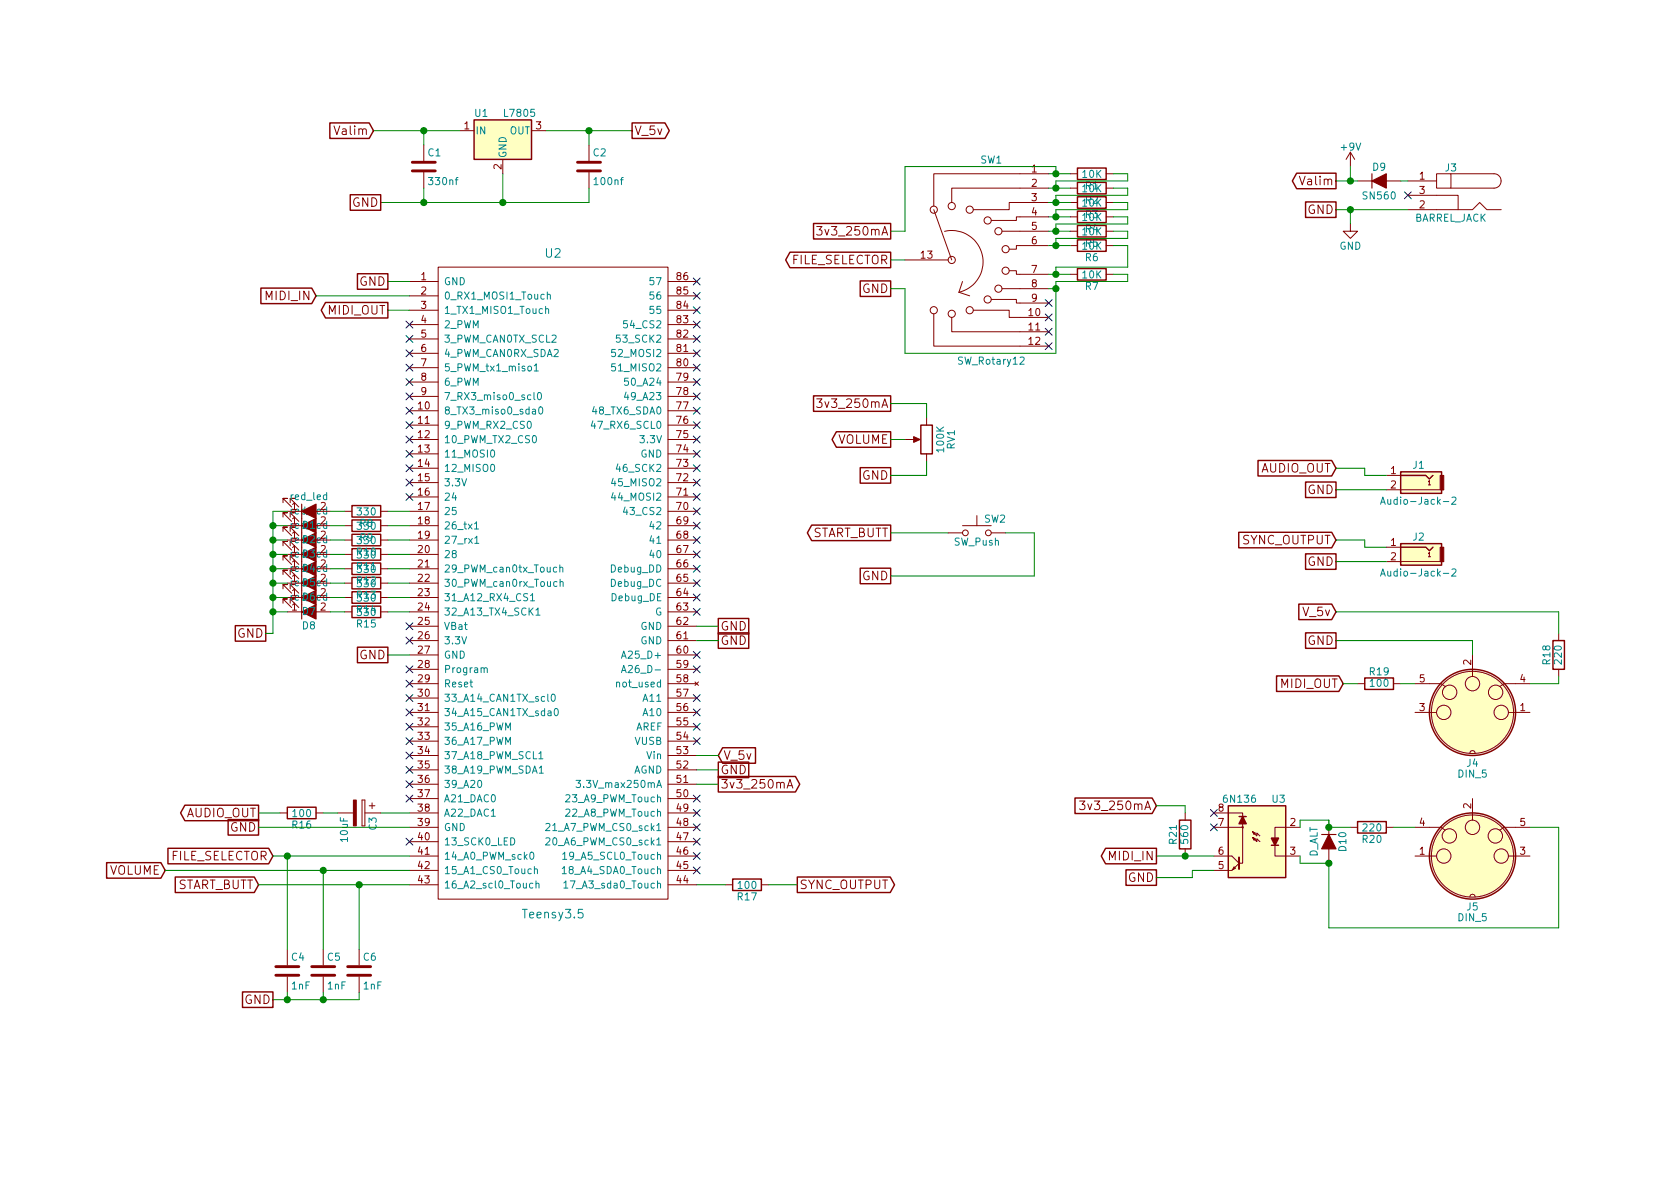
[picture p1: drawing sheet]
<svg xmlns="http://www.w3.org/2000/svg" width="297mm" height="210mm" viewBox="0 0 297 210" stroke-linecap="round" stroke-linejoin="round" font-family="sans-serif">
<g fill="none" stroke="#840000" stroke-width=".18">
<path d="M74.9 25.6v2.8M74.9 30.5v2.8M81.3 23.1h2.5M88.9 28.2v2.5M94 23.1h2.5M104.1 25.6v2.8M104.1 30.5v2.8M165.1 37.1l3.2 8.9M185.4 30.7h-20.3v5.7M185.4 33.3h-17.1v2.5M185.4 35.8h-7v1.3h-6.3M185.4 38.3h-5.7v.7h-4.4"/>
<path d="M189.2 30.7h1.3M189.2 33.3h1.3M189.2 35.8h1.3M189.2 38.3h1.3M195.6 30.7h1.2M195.6 33.3h1.2M195.6 35.8h1.2M195.6 38.3h1.2M238.8 39.6v1.3h1.2l-1.2 1.3-1.3-1.3h1.3M238.8 26.9l-.8 1.3M238.8 26.9v2.6M238.8 26.9l.7 1.3"/>
<path d="M240 32h7.6M248.9 34.5h8.9v2.6M248.9 37.1h11.4l1.3-1.3 1.3 1.3h2.5M248.9 32h5.1M254 30.7h2.5v2.6h-2.5zM256.5 30.7h7.7a1.27 1.27 0 0 1 1.2 1.3 1.27 1.27 0 0 1-1.2 1.3h-7.7M72.4 49.8h5.1M72.4 52.3h5.1M72.4 54.9h5.1M72.4 57.4h5.1M72.4 59.9h5.1M77.5 47.2h40.6v111.8h-40.6z"/>
<path d="M118.1 49.8h5.1M118.1 52.3h5.1M118.1 54.9h5.1M118.1 57.4h5.1M118.1 59.9h5.1M144.4 40.1h.9l-.5 .5 .4 .1 .1 .2v.5l-.3 .2h-.4l-.2-.2M160 46h7.6M165.1 55.5v5.7h20.3M167 40.9a5.5 5.5 0 0 1 6.7 4.1 5.5 5.5 0 0 1-4.2 6.7M168.3 56.1v2.6h17.1M169.5 51.7l1.9 .6M170.2 49.8l-.7 1.9"/>
<path d="M172.1 54.9h6.3v1.2h7M175.3 53h4.4v.6h5.7M177.2 51h8.2M177.2 40.9h8.2M178.4 47.9h1.3v.6h5.7M185.4 43.4h-5.7v.7h-1.3M189.2 40.9h1.3M189.2 43.4h1.3M189.2 48.5h1.3M195.6 40.9h1.2M195.6 43.4h1.2M195.6 48.5h1.2"/>
<path d="M72.4 62.5h5.1M72.4 65h5.1M72.4 67.6h5.1M72.4 70.1h5.1M72.4 72.6h5.1M72.4 75.2h5.1M72.4 77.7h5.1M118.1 62.5h5.1M118.1 65h5.1M118.1 67.6h5.1M118.1 70.1h5.1M118.1 72.6h5.1"/>
<path d="M118.1 75.2h5.1M118.1 77.7h5.1M144.4 70.5h.9l-.5 .6 .4 .1 .1 .2v.5l-.3 .2h-.4l-.2-.2M160 77.7h2.3M163.8 73.9v1.3M50 99.1v-.8h.8h-.8l1.6 1.5M50 96.5v-.7h.8h-.8l1.6 1.5M50 94v-.8h.8h-.8l1.6 1.5M50 91.4v-.7h.8h-.8l1.6 1.5M50 88.9v-.8h.8h-.8l1.6 1.6M50.8 98h2.5M50.8 90.4h2.5"/>
<path d="M50.8 93h2.5M50.8 95.5h2.5M51.3 99.1v-.8h.8h-.8l1.5 1.5M51.3 96.5v-.7h.8h-.8l1.5 1.5M51.3 94v-.8h.8h-.8l1.5 1.5M51.3 91.4v-.7h.8h-.8l1.5 1.5M51.3 88.9v-.8h.8h-.8l1.5 1.6M55.9 98h2.5M55.9 90.4h2.5M55.9 93h2.5M55.9 95.5h2.5M61 98h1.2"/>
<path d="M61 90.4h1.2M61 93h1.2M61 95.5h1.2M67.3 98h1.3M67.3 90.4h1.3M67.3 93h1.3M67.3 95.5h1.3M72.4 98h5.1M72.4 90.4h5.1M72.4 87.9h5.1M72.4 85.3h5.1M72.4 80.3h5.1"/>
<path d="M72.4 82.8h5.1M72.4 93h5.1M72.4 95.5h5.1M118.1 98h5.1M118.1 90.4h5.1M118.1 87.9h5.1M118.1 85.3h5.1M118.1 80.3h5.1M118.1 82.8h5.1M118.1 93h5.1M118.1 95.5h5.1M163.8 80.3v1.2"/>
<path d="M167.6 94.2h2.6M170.2 93h5.1M172.7 91.2v1.8M175.3 94.2h2.5M245.1 86.6h10.2M245.1 84.1h2.5M245.1 99.3h10.2M245.1 96.8h2.5M50 106.7v-.8h.8h-.8l1.6 1.5M50 104.1v-.7h.8h-.8l1.6 1.5M50 101.6v-.8h.8h-.8l1.6 1.6M50.8 100.6h2.5"/>
<path d="M50.8 103.1h2.5M50.8 105.7h2.5M50.8 108.2h2.5M51.3 106.7v-.8h.8h-.8l1.5 1.5M51.3 104.1v-.7h.8h-.8l1.5 1.5M51.3 101.6v-.8h.8h-.8l1.5 1.6M55.9 100.6h2.5M55.9 103.1h2.5M55.9 105.7h2.5M55.9 108.2h2.5M61 100.6h1.2M61 103.1h1.2"/>
<path d="M61 105.7h1.2M61 108.2h1.2M67.3 100.6h1.3M67.3 103.1h1.3M67.3 105.7h1.3M67.3 108.2h1.3M72.4 115.8h5.1M72.4 100.6h5.1M72.4 113.3h5.1M72.4 103.1h5.1M72.4 110.7h5.1M72.4 105.7h5.1"/>
<path d="M72.4 108.2h5.1M72.4 118.4h5.1M118.1 115.8h5.1M118.1 100.6h5.1M118.1 113.3h5.1M118.1 103.1h5.1M118.1 110.7h5.1M118.1 105.7h5.1M118.1 108.2h5.1M118.1 118.4h5.1M260.3 115.8v3.8M275.6 112v1.3"/>
<path d="M275.6 118.4v1.2M72.4 123.4h5.1M72.4 126h5.1M72.4 138.7h5.1M72.4 128.5h5.1M72.4 136.1h5.1M72.4 131.1h5.1M72.4 133.6h5.1M72.4 120.9h5.1M118.1 123.4h5.1M118.1 126h5.1M118.1 138.7h5.1"/>
<path d="M118.1 128.5h5.1M118.1 136.1h5.1M118.1 131.1h5.1M118.1 133.6h5.1M118.1 120.9h5.1M122.9 120.6l.6 .6M123.5 120.6l-.6 .6M139.2 139.4l.5-1.6 .5 1.6M139.3 138.9h.7M240 120.9h1.3M246.4 120.9h1.2M250.2 126h3.8"/>
<path d="M250.2 120.9h4.6l.7 .5M259.9 133.2l.1-.3 .3-.2 .4 .1 .1 .4M266.7 126h3.8M270.5 120.9h-4.6l-.7 .5M49.5 143.8h1.3M55.9 143.8h1.2M59.7 143.8h2.8M64 141.5h.5zM64 141.5v4.5zM64 146h.5zM64.5 141.5v4.5zM64.5 143.8h2.8"/>
<path d="M65.3 142.5h1M65.8 142v1M72.4 148.8h5.1M72.4 141.2h5.1M72.4 151.4h5.1M72.4 153.9h5.1M72.4 156.5h5.1M72.4 143.8h5.1M72.4 146.3h5.1M118.1 148.8h5.1M118.1 141.2h5.1M118.1 151.4h5.1"/>
<path d="M118.1 153.9h5.1M118.1 156.5h5.1M118.1 143.8h5.1M118.1 146.3h5.1M128.3 156.5h1.2M134.6 156.5h1.3M190.9 141.7h.9l-.5 .5 .4 .1 .1 .2-.1 .5-.2 .2h-.4l-.2-.2M209.5 143.8v1.2M209.5 150.1v1.3M214.6 143.8h5.1v8.8h-.6M214.6 151.4h3.2l1.1 1.1M214.6 146.3h5.1"/>
<path d="M218.2 153.3l.2 .2-.5 .3zM218.9 152.8l-1.1 1.1h-3.2M221.5 147.1l.7 .7v-.5l.6 .5M221.5 147.1l.5 .2-.3 .3zM221.5 148.1l.2 .5 .3-.3-.5-.2 .7 .7v-.5l.6 .5M229.9 146.3h-4.5v5.1h4.5M234.9 145v7.6M238.8 146.3h1.2M245.1 146.3h1.3M250.2 151.4h3.8M250.2 146.3h4.6l.7 .5M259.9 158.6l.1-.3 .3-.2 .4 .1 .1 .4"/>
<path d="M260.3 141.2v3.8M266.7 151.4h3.8M270.5 146.3h-4.6l-.7 .5M50.8 167.9v2.8M50.8 172.7v2.8M57.1 167.9v2.8M57.1 172.7v2.8M63.5 167.9v2.8M63.5 172.7v2.8"/>
<circle cx="165.1" cy="37.1" r=".63"/>
<circle cx="168.3" cy="36.4" r=".63"/>
<circle cx="171.4" cy="37.1" r=".63"/>
<circle cx="174.6" cy="39" r=".63"/>
<circle cx="165.1" cy="54.9" r=".63"/>
<circle cx="168.3" cy="46" r=".63"/>
<circle cx="168.3" cy="55.5" r=".63"/>
<circle cx="171.4" cy="54.9" r=".63"/>
<circle cx="174.6" cy="53" r=".63"/>
<circle cx="176.5" cy="51" r=".63"/>
<circle cx="176.5" cy="40.9" r=".63"/>
<circle cx="177.8" cy="47.9" r=".63"/>
<circle cx="177.8" cy="44.1" r=".63"/>
<circle cx="170.7" cy="94.2" r=".51"/>
<circle cx="174.8" cy="94.2" r=".51"/>
<circle cx="255.3" cy="126" r="1.27"/>
<circle cx="256.3" cy="122.4" r="1.27"/>
<circle cx="260.3" cy="126" r="7.3"/>
<circle cx="260.4" cy="120.9" r="1.27"/>
<circle cx="264.4" cy="122.4" r="1.27"/>
<circle cx="265.4" cy="126" r="1.27"/>
<circle cx="219.7" cy="146.3" r=".13"/>
<circle cx="255.3" cy="151.4" r="1.27"/>
<circle cx="256.3" cy="147.8" r="1.27"/>
<circle cx="260.3" cy="151.4" r="7.3"/>
<circle cx="260.4" cy="146.3" r="1.27"/>
<circle cx="264.4" cy="147.8" r="1.27"/>
<circle cx="265.4" cy="151.4" r="1.27"/>
</g>
<g fill="none" stroke="#840000" stroke-width=".25">
<path d="M58.3 21.7h7l.7 1.4-.7 1.4h-7zM61.9 34.4h5.4v2.8h-5.4zM83.8 21.2h10.2v7h-10.2zM111.8 21.7h5.8l.7 1.4-.7 1.4h-5.8zM143.8 39.5h13.7v2.8h-13.7zM190.5 29.7h5.1v2h-5.1zM190.5 32.3h5.1v2h-5.1zM190.5 34.8h5.1v2h-5.1zM190.5 37.3h5.1v2.1h-5.1zM190.5 39.9h5.1v2h-5.1zM229.3 30.6h6.9v2.8h-6.9l-.8-1.4zM230.8 35.7h5.4v2.7h-5.4z"/>
<path d="M46.1 50.9h9l.8 1.4-.8 1.4h-9zM57.6 53.5h11v2.7h-11l-.8-1.3zM63.2 48.4h5.4v2.7h-5.4zM139.7 44.6h17.8v2.7h-17.8l-.8-1.3zM152.1 49.7h5.4v2.7h-5.4zM190.5 42.4h5.1v2h-5.1zM190.5 47.5h5.1v2h-5.1zM143.8 70h13.7v2.7h-13.7zM147.9 76.3h9.6v2.8h-9.6l-.8-1.4zM162.8 75.2h2v5.1h-2zM62.2 99.6h5.1v2h-5.1zM62.2 97h5.1v2.1h-5.1z"/>
<path d="M62.2 94.5h5.1v2h-5.1zM62.2 91.9h5.1v2.1h-5.1zM62.2 89.4h5.1v2h-5.1zM143.5 92.9h14v2.7h-14l-.8-1.4zM152.1 82.7h5.4v2.7h-5.4zM219 94.1h16.5l.7 1.4-.7 1.4h-16.5zM222.4 81.4h13.1l.7 1.4-.7 1.4h-13.1zM230.8 85.2h5.4v2.8h-5.4zM230.8 97.9h5.4v2.8h-5.4zM247.6 83.4h7.3v3.8h-7.3zM247.6 96.1h7.3v3.8h-7.3zM247.6 84.1h4.5l.6 .6 .7-.6"/>
<path d="M247.6 96.8h4.5l.6 .6 .7-.6M41.6 110.6h5.4v2.8h-5.4zM62.2 107.2h5.1v2h-5.1zM62.2 104.6h5.1v2.1h-5.1zM62.2 102.1h5.1v2h-5.1zM63.2 114.4h5.4v2.8h-5.4zM127 111.9h5.4v2.7h-5.4zM127 109.4h5.4v2.7h-5.4zM152.1 100.5h5.4v2.7h-5.4zM225.7 119.5h11l.8 1.4-.8 1.4h-11zM229.6 106.8h5.9l.7 1.4-.7 1.4h-5.9zM230.8 111.9h5.4v2.7h-5.4z"/>
<path d="M241.3 119.9h5.1v2h-5.1zM274.6 113.3h2v5.1h-2zM127 137.3h13.6l.8 1.4-.8 1.3h-13.6zM127 134.8h5.4v2.7h-5.4zM127.8 132.2h5.8v2.8h-5.8l-.8-1.4zM18.8 152.5h9.6l.8 1.4-.8 1.4h-9.6zM29.7 150h17.8l.8 1.4-.8 1.3h-17.8zM31 155.1h14l.7 1.4-.7 1.3h-14zM32.7 142.4h13v2.7h-13l-.8-1.3zM40.3 144.9h5.4v2.8h-5.4zM50.8 142.7h5.1v2.1h-5.1zM129.5 155.4h5.1v2.1h-5.1z"/>
<path d="M141 155.1h16.4l.8 1.4-.8 1.3h-16.4zM190.1 141.1h13.6l.8 1.4-.8 1.4h-13.6zM195.5 150h9v2.7h-9l-.8-1.3zM199.1 153.8h5.4v2.8h-5.4zM208.5 145h2.1v5.1h-2.1zM217.2 142.5h10.1v12.7h-10.1zM219.1 144.4h1.2M224.8 149.5h1.3M240 145.3h5.1v2h-5.1zM42.9 175.4h5.4v2.7h-5.4z"/>
<circle cx="260.3" cy="126" r="7.6"/>
<circle cx="260.3" cy="151.4" r="7.6"/>
</g>
<g fill="none" stroke="#008400" stroke-width=".18">
<path d="M66 23.1h15.3M74.9 23.1v2.5M74.9 33.3v2.5M88.9 30.7v5.1M96.5 23.1h15.3M104.1 33.3v2.5h-36.8M104.1 23.1v2.5M185.4 30.7h3.8M185.4 33.3h3.8M185.4 35.8h3.8M185.4 38.3h3.8M186.7 30.7v-1.2h-26.7v11.4h-2.5"/>
<path d="M196.8 30.7h2.6v1.3h-12.7v1.3M196.8 33.3h2.6v1.2h-12.7v1.3M196.8 35.8h2.6v1.3h-12.7v1.2M196.8 38.3h2.6v1.3h-12.7v1.3M236.2 32h3.8M236.2 37.1h12.7M238.8 29.5v2.5M238.8 37.1v2.5M247.6 32h1.3M55.9 52.3h16.5M68.6 49.8h3.8M68.6 54.9h3.8"/>
<path d="M157.5 46h2.5M185.4 40.9h3.8M185.4 43.4h3.8M185.4 48.5h3.8M185.4 51h1.3M196.8 40.9h2.6v1.3h-12.7v1.2M196.8 43.4h2.6v3.8h-12.7v1.3M196.8 48.5h2.6v1.3h-12.7v12.7h-26.7v-11.5h-2.5M157.5 71.4h6.3v2.5M157.5 77.7h2.5M48.3 95.5h2.5M48.3 98h2.5"/>
<path d="M48.3 93h2.5M50.8 90.4h-2.5v21.6h-1.3M58.4 95.5h2.6M58.4 98h2.6M58.4 93h2.6M58.4 90.4h2.6M68.6 95.5h3.8M68.6 98h3.8M68.6 93h3.8M68.6 90.4h3.8M157.5 94.2h10.1M163.8 81.5v2.6h-6.3"/>
<path d="M177.8 94.2h5.1v7.6h-25.4M236.2 86.6h8.9M236.2 82.8h5.1v1.3h3.8M236.2 95.5h5.1v1.3h3.8M236.2 99.3h8.9M48.3 108.2h2.5M48.3 105.7h2.5M48.3 103.1h2.5M48.3 100.6h2.5M58.4 108.2h2.6M58.4 105.7h2.6M58.4 103.1h2.6"/>
<path d="M58.4 100.6h2.6M68.6 115.8h3.8M68.6 108.2h3.8M68.6 105.7h3.8M68.6 103.1h3.8M68.6 100.6h3.8M123.2 110.7h3.8M123.2 113.3h3.8M236.2 113.3h24.1v2.5M236.2 108.2h39.4v3.8M275.6 119.6v1.3h-5.1M123.2 138.7h3.8"/>
<path d="M123.2 136.1h3.8M123.2 133.6h3.8M237.5 120.9h2.5M247.6 120.9h2.6M29.2 153.9h43.2M45.7 156.5h26.7M45.7 143.8h3.8M45.7 146.3h26.7M48.3 151.4h24.1M50.8 151.4v16.5M57.1 153.9v14M57.1 143.8h2.6"/>
<path d="M63.5 156.5v11.4M67.3 143.8h5.1M123.2 156.5h5.1M135.9 156.5h5.1M204.5 151.4h10.1M204.5 142.5h5v1.3M214.6 153.9h-3.8v1.3h-6.3M229.9 146.3v-1.3h5v1.3h3.9M246.4 146.3h3.8M270.5 146.3h5.1v17.8h-40.7v-11.5h-5v-1.2M50.8 175.5v1.3M57.1 175.5v1.3"/>
<path d="M63.5 175.5v1.3h-15.2"/>
</g>
<g fill="#008400" stroke="#008400" stroke-width=".25">
<circle cx="186.7" cy="33.3" r=".51"/>
<circle cx="186.7" cy="35.8" r=".51"/>
<circle cx="186.7" cy="38.3" r=".51"/>
<circle cx="186.7" cy="40.9" r=".51"/>
<circle cx="186.7" cy="43.4" r=".51"/>
<circle cx="186.7" cy="48.5" r=".51"/>
<circle cx="186.7" cy="51" r=".51"/>
<circle cx="186.7" cy="30.7" r=".51"/>
<circle cx="74.9" cy="23.1" r=".51"/>
<circle cx="74.9" cy="35.8" r=".51"/>
<circle cx="104.1" cy="23.1" r=".51"/>
<circle cx="50.8" cy="151.4" r=".51"/>
<circle cx="57.2" cy="153.9" r=".51"/>
<circle cx="63.5" cy="156.5" r=".51"/>
<circle cx="50.8" cy="176.8" r=".51"/>
<circle cx="57.2" cy="176.8" r=".51"/>
<circle cx="48.3" cy="93" r=".51"/>
<circle cx="48.3" cy="95.5" r=".51"/>
<circle cx="48.3" cy="98" r=".51"/>
<circle cx="48.3" cy="100.6" r=".51"/>
<circle cx="48.3" cy="103.1" r=".51"/>
<circle cx="48.3" cy="105.7" r=".51"/>
<circle cx="48.3" cy="108.2" r=".51"/>
<circle cx="88.9" cy="35.8" r=".51"/>
<circle cx="238.8" cy="37.1" r=".51"/>
<circle cx="238.8" cy="32" r=".51"/>
<circle cx="209.6" cy="151.4" r=".51"/>
<circle cx="235" cy="146.3" r=".51"/>
<circle cx="235" cy="152.6" r=".51"/>
</g>
<g fill="none" stroke="#008484" stroke-width=".18">
<path d="M96.5 54.7l.1-.1 .4 .1v.7M96.8 52.2l.2-.2 .3 .1v.8M94.4 69.4v1.1l.2 .2M94.5 64.7l.3-.4v1.3M94.5 65.6h.7M95.1 69.5l.2-.1a.67 .67 0 0 1 .5 .6 .67 .67 0 0 1-.5 .7l-.2-.1-.1-.4zM95.4 72.1l.1-.1a.67 .67 0 0 1 .5 .6 .67 .67 0 0 1-.5 .6l-.1-.1-.2-.4zM104.8 74.4l-.3 .9h.8M63.1 94.9h.8l-.4 .5 .4 .1v.5l-.2 .2-.6-.2M63.1 92.3h.8l-.4 .5 .4 .1v.6l-.2 .1-.6-.1M83.9 92.6l.4-.3v1.2M83.9 93.5h.7"/>
<path d="M83.9 95.2l.4-.4v1.3M83.9 96.1h.8M99 99.9v1.3M244.1 89.2l.4-1.3 .4 1.3M244.2 88.8h.6M255.2 88.7h1M256.7 88l.5-.1 .2 .1v.3l-.8 .9h.8M65.9 107l-.2 .9h.7M85.6 118.3l.2-.2 .3 .1 .1 .7M93.8 105.3l.4-.3v1.2M93.8 106.2h.7M94.8 107.9l.3-.4v1.3"/>
<path d="M94.8 108.8h.7M98.4 100.4l-.3-.1-.3 .3 .1 .5h.5M98.5 102.9l-.4-.1-.2 .3 .1 .5h.5M99 100.4l.2-.1 .3 .1v.8M99 103l.2-.2 .3 .1 .1 .8M99 102.4v1.3M109.9 116.4l.4-1.3 .4 1.3M109.9 118.9l.4-1.2 .4 1.2M110 118.6h.6M244.1 101.9l.4-1.3 .4 1.3M244.2 101.5h.6M255.2 101.4h1"/>
<path d="M256.7 100.7l.5-.1 .2 .1v.3l-.8 .9h.8M84.6 138.1l.1-.1a.67 .67 0 0 1 .5 .6 .67 .67 0 0 1-.5 .7l-.1-.2-.1-.3zM95.3 133.3l.3-.4v1.3M95.3 134.2h.7M95.4 136.7h.7M97.6 122.9l.1-.1a.67 .67 0 0 1 .5 .6 .67 .67 0 0 1-.5 .6l-.1-.1-.1-.4zM98.1 125.4l.2-.1a.67 .67 0 0 1 .4 .6 .67 .67 0 0 1-.4 .7l-.2-.2-.1-.3zM101.9 138h.7l-.4 .5 .4 .1v.5l-.2 .2-.5-.2M93.8 150.8l.2-.1a.67 .67 0 0 1 .4 .6 .67 .67 0 0 1-.4 .7l-.2-.2-.1-.3zM94.2 156.3l-.3-.1-.3 .2 .1 .6h.5M94.5 153.8l.2-.2 .3 .1v.8M94.5 153.2v1.3"/>
<path d="M94.8 156.3l.1-.1 .3 .1 .1 .7M94.8 155.8v1.2M96.5 148.3l.5-.1 .2 .1v.2l-.8 .9h.8M96.5 145.7l.5-.1 .2 .1v.3l-.8 .9h.8M99.4 153.6l.4-.4v1.3M99.4 154.5h.7M99.5 151l.3-.3v1.3M99.5 152h.7M99.7 156.1l.4-.3v1.2M99.7 157h.7"/>
</g>
<g fill="#ffffc2" stroke="#ffffc2" stroke-width=".18">
<path d="M83.8 21.2h10.2v7h-10.2z"/>
<path d="M247.6 83.4h7.3v3.8h-7.3z"/>
<path d="M247.6 96.1h7.3v3.8h-7.3z"/>
<path d="M217.2 142.5h10.1v12.7h-10.1z"/>
<circle cx="260.3" cy="126" r="7.6"/>
<circle cx="260.3" cy="151.4" r="7.6"/>
</g>
<path d="M72.9 30.2h4.1M72.9 28.7h4.1M102.1 30.2h4.1M102.1 28.7h4.1M48.8 172.5h4M48.8 170.9h4M55.1 172.5h4.1M55.1 170.9h4.1M61.5 172.5h4M61.5 170.9h4" fill="none" stroke="#840000" stroke-width=".51"/>
<g fill="#840000" stroke="#840000" stroke-width=".18">
<path d="M62.5 141.5h.5v4.5h-.5z"/>
<path d="M254.6 84.1h.7v2.5h-.7z"/>
<path d="M254.6 96.8h.7v2.5h-.7z"/>
<path d="M161.5 77.2l1.2 .5-1.2 .5z"/>
</g>
<path d="M242.6 30.7v2.6M53.3 106.9v2.6M233.7 147.6h2.5" fill="none" stroke="#840000" stroke-width=".2"/>
<g fill="#840000" stroke="#840000" stroke-width=".2">
<path d="M242.6 32l2.5-1.3v2.6z"/>
<path d="M53.3 108.2l2.6-1.3v2.6z"/>
<path d="M234.9 147.6l1.3 2.5h-2.5z"/>
</g>
<g fill="none" stroke="#000084" stroke-width=".18">
<path d="M248.3 33.9l1.2 1.2M249.5 33.9l-1.2 1.2M71.8 56.8l1.2 1.2M71.8 59.3l1.2 1.2M73 56.8l-1.2 1.2M73 59.3l-1.2 1.2M122.6 59.3l1.2 1.2M122.6 56.8l1.2 1.2M122.6 54.2l1.2 1.3M122.6 51.7l1.2 1.2M122.6 49.2l1.2 1.2M123.8 59.3l-1.2 1.2"/>
<path d="M123.8 56.8l-1.2 1.2M123.8 54.2l-1.2 1.3M123.8 51.7l-1.2 1.2M123.8 49.2l-1.2 1.2M184.8 53l1.2 1.2M184.8 55.5l1.2 1.2M184.8 58.1l1.2 1.2M186 55.5l-1.2 1.2M186 53l-1.2 1.2M186 58.1l-1.2 1.2M71.8 61.9l1.2 1.2M71.8 64.4l1.2 1.2"/>
<path d="M71.8 66.9l1.2 1.3M71.8 69.5l1.2 1.2M71.8 72l1.2 1.2M71.8 74.6l1.2 1.2M71.8 77.1l1.2 1.2M71.8 79.6l1.2 1.3M73 61.9l-1.2 1.2M73 64.4l-1.2 1.2M73 66.9l-1.2 1.3M73 69.5l-1.2 1.2M73 72l-1.2 1.2M73 74.6l-1.2 1.2"/>
<path d="M73 77.1l-1.2 1.2M73 79.6l-1.2 1.3M122.6 79.6l1.2 1.3M122.6 77.1l1.2 1.2M122.6 74.6l1.2 1.2M122.6 72l1.2 1.2M122.6 69.5l1.2 1.2M122.6 66.9l1.2 1.3M122.6 64.4l1.2 1.2M122.6 61.9l1.2 1.2M123.8 61.9l-1.2 1.2M123.8 69.5l-1.2 1.2"/>
<path d="M123.8 72l-1.2 1.2M123.8 74.6l-1.2 1.2M123.8 77.1l-1.2 1.2M123.8 79.6l-1.2 1.3M123.8 66.9l-1.2 1.3M123.8 64.4l-1.2 1.2M184.8 60.6l1.2 1.2M186 60.6l-1.2 1.2M71.8 82.2l1.2 1.2M71.8 84.7l1.2 1.2M71.8 87.3l1.2 1.2M73 82.2l-1.2 1.2"/>
<path d="M73 84.7l-1.2 1.2M73 87.3l-1.2 1.2M122.6 100l1.2 1.2M122.6 97.4l1.2 1.2M122.6 94.9l1.2 1.2M122.6 92.3l1.2 1.3M122.6 89.8l1.2 1.2M122.6 87.3l1.2 1.2M122.6 84.7l1.2 1.2M122.6 82.2l1.2 1.2M123.8 82.2l-1.2 1.2M123.8 84.7l-1.2 1.2"/>
<path d="M123.8 89.8l-1.2 1.2M123.8 97.4l-1.2 1.2M123.8 100l-1.2 1.2M123.8 94.9l-1.2 1.2M123.8 92.3l-1.2 1.3M123.8 87.3l-1.2 1.2M71.8 110.1l1.2 1.2M71.8 112.7l1.2 1.2M71.8 117.7l1.2 1.3M73 110.1l-1.2 1.2M73 112.7l-1.2 1.2M73 117.7l-1.2 1.3"/>
<path d="M122.6 117.7l1.2 1.3M122.6 115.2l1.2 1.2M122.6 107.6l1.2 1.2M122.6 105l1.2 1.3M122.6 102.5l1.2 1.2M123.8 117.7l-1.2 1.3M123.8 115.2l-1.2 1.2M123.8 107.6l-1.2 1.2M123.8 105l-1.2 1.3M123.8 102.5l-1.2 1.2M71.8 120.3l1.2 1.2M71.8 122.8l1.2 1.2"/>
<path d="M71.8 125.4l1.2 1.2M71.8 127.9l1.2 1.2M71.8 130.4l1.2 1.3M71.8 133l1.2 1.2M71.8 135.5l1.2 1.2M71.8 138.1l1.2 1.2M73 120.3l-1.2 1.2M73 122.8l-1.2 1.2M73 125.4l-1.2 1.2M73 127.9l-1.2 1.2M73 130.4l-1.2 1.3M73 133l-1.2 1.2"/>
<path d="M73 135.5l-1.2 1.2M73 138.1l-1.2 1.2M122.6 130.4l1.2 1.3M122.6 127.9l1.2 1.2M122.6 125.4l1.2 1.2M122.6 122.8l1.2 1.2M123.8 130.4l-1.2 1.3M123.8 127.9l-1.2 1.2M123.8 125.4l-1.2 1.2M123.8 122.8l-1.2 1.2M71.8 140.6l1.2 1.2M71.8 148.2l1.2 1.2"/>
<path d="M73 140.6l-1.2 1.2M73 148.2l-1.2 1.2M122.6 153.3l1.2 1.2M122.6 150.8l1.2 1.2M122.6 148.2l1.2 1.2M122.6 145.7l1.2 1.2M122.6 143.1l1.2 1.3M122.6 140.6l1.2 1.2M123.8 153.3l-1.2 1.2M123.8 150.8l-1.2 1.2M123.8 148.2l-1.2 1.2M123.8 145.7l-1.2 1.2"/>
<path d="M123.8 143.1l-1.2 1.3M123.8 140.6l-1.2 1.2M214 145.7l1.2 1.2M214 143.1l1.2 1.3M215.2 145.7l-1.2 1.2M215.2 143.1l-1.2 1.3"/>
</g>
<path d="M219.1 151.6v2.1" fill="none" stroke="#840000" stroke-width=".36"/>
<g fill="#840000" stroke="#840000" stroke-width=".25">
<path d="M224.8 148.2h1.3l-.7 1.3z"/>
<path d="M219.7 144.4l.6 1.3h-1.2z"/>
</g>
<g font-size="2.1" fill="#840000">
<text x="59.5" y="23.9">Valim</text>
<text x="112.2" y="23.9">V_5v</text>
<text x="230.1" y="32.8">Valim</text>
<text x="62.2" y="36.6">GND</text>
<text x="145.4" y="41.7">3v3_250mA</text>
<text x="231.1" y="37.8">GND</text>
<text x="139.7" y="46.7">FILE_SELECTOR</text>
<text x="47.2" y="53.1">MIDI_IN</text>
<text x="63.4" y="50.5">GND</text>
<text x="152.3" y="51.8">GND</text>
<text x="58" y="55.6">MIDI_OUT</text>
<text x="145.4" y="72.1">3v3_250mA</text>
<text x="148" y="78.5">VOLUME</text>
<text x="222.8" y="83.6">AUDIO_OUT</text>
<text x="152.3" y="84.8">GND</text>
<text x="231.1" y="87.4">GND</text>
<text x="143.2" y="95">START_BUTT</text>
<text x="219.5" y="96.3">SYNC_OUTPUT</text>
<text x="231.1" y="100.1">GND</text>
<text x="152.3" y="102.6">GND</text>
<text x="41.9" y="112.8">GND</text>
<text x="127.4" y="111.5">GND</text>
<text x="230.4" y="109">V_5v</text>
<text x="63.4" y="116.6">GND</text>
<text x="127.4" y="114">GND</text>
<text x="231.1" y="114">GND</text>
<text x="226.4" y="121.7">MIDI_OUT</text>
<text x="127.4" y="136.9">GND</text>
<text x="127.9" y="134.4">V_5v</text>
<text x="127.4" y="139.4">3v3_250mA</text>
<text x="191.9" y="143.3">3v3_250mA</text>
<text x="32.8" y="144.5">AUDIO_OUT</text>
<text x="40.6" y="147.1">GND</text>
<text x="19.2" y="154.7">VOLUME</text>
<text x="30" y="152.1">FILE_SELECTOR</text>
<text x="196.3" y="152.1">MIDI_IN</text>
<text x="199.3" y="156">GND</text>
<text x="30.9" y="157.2">START_BUTT</text>
<text x="141.4" y="157.2">SYNC_OUTPUT</text>
<text x="43.1" y="177.5">GND</text>
</g>
<g font-size="2.1" fill="#008484">
<text x="96.4" y="45.6">U2</text>
<text x="92.7" y="162.4">Teensy3.5</text>
</g>
<g font-size="1.8" fill="#840000">
<text x="82.1" y="22.9">1</text>
<text x="94.8" y="22.9">3</text>
<text x="88.6" y="29.9" transform="rotate(-90 88.6 29.9)">2</text>
<text x="182.4" y="30.5">1</text>
<text x="182.4" y="33">2</text>
<text x="182.4" y="35.6">3</text>
<text x="251" y="31.7">1</text>
<text x="251" y="34.3">3</text>
<text x="182.4" y="38.1">4</text>
<text x="182.4" y="40.6">5</text>
<text x="251" y="36.8">2</text>
<text x="162.9" y="45.7">13</text>
<text x="182.4" y="43.2">6</text>
<text x="74.4" y="49.5">1</text>
<text x="74.4" y="52.1">2</text>
<text x="119.7" y="52.1">85</text>
<text x="119.7" y="49.5">86</text>
<text x="182.4" y="48.3">7</text>
<text x="182.4" y="50.8">8</text>
<text x="182.4" y="53.3">9</text>
<text x="74.4" y="54.6">3</text>
<text x="74.4" y="57.1">4</text>
<text x="74.4" y="59.7">5</text>
<text x="119.7" y="59.7">82</text>
<text x="119.7" y="57.1">83</text>
<text x="119.7" y="54.6">84</text>
<text x="181.9" y="55.9">10</text>
<text x="181.9" y="58.4">11</text>
<text x="74.4" y="62.2">6</text>
<text x="74.4" y="64.8">7</text>
<text x="119.7" y="64.8">80</text>
<text x="119.7" y="62.2">81</text>
<text x="181.9" y="61">12</text>
<text x="74.4" y="67.3">8</text>
<text x="74.4" y="69.8">9</text>
<text x="119.7" y="69.8">78</text>
<text x="119.7" y="67.3">79</text>
<text x="74" y="72.4">10</text>
<text x="74" y="74.9">11</text>
<text x="74" y="77.5">12</text>
<text x="119.7" y="77.5">75</text>
<text x="119.7" y="74.9">76</text>
<text x="119.7" y="72.4">77</text>
<text x="74" y="80">13</text>
<text x="74" y="82.5">14</text>
<text x="119.7" y="82.5">73</text>
<text x="119.7" y="80">74</text>
<text x="245.9" y="83.8">1</text>
<text x="74" y="85.1">15</text>
<text x="74" y="87.6">16</text>
<text x="119.7" y="87.6">71</text>
<text x="119.7" y="85.1">72</text>
<text x="245.9" y="86.4">2</text>
<text x="51.5" y="93.5">red_led</text>
<text x="51.5" y="91">red_led</text>
<text x="51.6" y="95.2">1</text>
<text x="51.6" y="92.7">1</text>
<text x="51.6" y="90.2">1</text>
<text x="56.7" y="95.2">2</text>
<text x="56.7" y="92.7">2</text>
<text x="56.7" y="90.2">2</text>
<text x="74" y="90.2">17</text>
<text x="74" y="92.7">18</text>
<text x="74" y="95.2">19</text>
<text x="119.7" y="90.2">70</text>
<text x="119.7" y="95.2">68</text>
<text x="119.7" y="92.7">69</text>
<text x="51.5" y="101.1">red_led</text>
<text x="51.5" y="98.6">red_led</text>
<text x="51.5" y="96">red_led</text>
<text x="51.6" y="100.3">1</text>
<text x="51.6" y="97.8">1</text>
<text x="56.7" y="100.3">2</text>
<text x="56.7" y="97.8">2</text>
<text x="74" y="97.8">20</text>
<text x="74" y="100.3">21</text>
<text x="119.7" y="100.3">66</text>
<text x="119.7" y="97.8">67</text>
<text x="245.9" y="96.5">1</text>
<text x="245.9" y="99.1">2</text>
<text x="51.5" y="106.2">red_led</text>
<text x="51.5" y="103.7">red_led</text>
<text x="51.6" y="107.9">1</text>
<text x="51.6" y="105.4">1</text>
<text x="51.6" y="102.9">1</text>
<text x="56.7" y="107.9">2</text>
<text x="56.7" y="105.4">2</text>
<text x="56.7" y="102.9">2</text>
<text x="74" y="102.9">22</text>
<text x="74" y="105.4">23</text>
<text x="74" y="107.9">24</text>
<text x="119.7" y="107.9">63</text>
<text x="119.7" y="105.4">64</text>
<text x="119.7" y="102.9">65</text>
<text x="74" y="110.5">25</text>
<text x="74" y="113">26</text>
<text x="119.7" y="113">61</text>
<text x="119.7" y="110.5">62</text>
<text x="74" y="115.6">27</text>
<text x="74" y="118.1">28</text>
<text x="119.7" y="115.6">60</text>
<text x="119.7" y="118.1">59</text>
<text x="260.1" y="117.6" transform="rotate(-90 260.1 117.6)">2</text>
<text x="74" y="123.2">30</text>
<text x="74" y="125.7">31</text>
<text x="74" y="120.6">29</text>
<text x="119.7" y="125.7">56</text>
<text x="119.7" y="123.2">57</text>
<text x="119.7" y="120.6">58</text>
<text x="251" y="125.7">3</text>
<text x="251" y="120.6">5</text>
<text x="268.8" y="125.7">1</text>
<text x="268.8" y="120.6">4</text>
<text x="74" y="128.3">32</text>
<text x="74" y="130.8">33</text>
<text x="119.7" y="130.8">54</text>
<text x="119.7" y="128.3">55</text>
<text x="74" y="133.3">34</text>
<text x="74" y="135.9">35</text>
<text x="119.7" y="135.9">52</text>
<text x="119.7" y="133.3">53</text>
<text x="74" y="138.4">36</text>
<text x="74" y="141">37</text>
<text x="74" y="143.5">38</text>
<text x="119.7" y="141">50</text>
<text x="119.7" y="138.4">51</text>
<text x="119.7" y="143.5">49</text>
<text x="215.4" y="143.5">8</text>
<text x="260.1" y="143" transform="rotate(-90 260.1 143)">2</text>
<text x="74" y="148.6">40</text>
<text x="74" y="146">39</text>
<text x="119.7" y="148.6">47</text>
<text x="119.7" y="146">48</text>
<text x="215.4" y="146">7</text>
<text x="228.1" y="146">2</text>
<text x="251" y="146">4</text>
<text x="268.8" y="146">5</text>
<text x="74" y="151.1">41</text>
<text x="74" y="153.7">42</text>
<text x="119.7" y="153.7">45</text>
<text x="119.7" y="151.1">46</text>
<text x="215.4" y="153.7">5</text>
<text x="215.4" y="151.1">6</text>
<text x="228.1" y="151.1">3</text>
<text x="251" y="151.1">1</text>
<text x="268.8" y="151.1">3</text>
<text x="74" y="156.2">43</text>
<text x="119.7" y="156.2">44</text>
</g>
<g font-size="1.8" fill="#008484">
<text x="84" y="20.6">U1</text>
<text x="84.1" y="23.7">IN</text>
<text x="89.4" y="20.6">L7805</text>
<text x="90" y="23.7">OUT</text>
<text x="75.7" y="27.6">C1</text>
<text x="89.5" y="27.9" transform="rotate(-90 89.5 27.9)">GND</text>
<text x="104.9" y="27.6">C2</text>
<text x="173.4" y="28.9">SW1</text>
<text x="237.2" y="26.6">+9V</text>
<text x="76" y="32.7">330nf</text>
<text x="105.2" y="32.7">100nf</text>
<text x="191.4" y="31.4">10K</text>
<text x="191.4" y="34">10K</text>
<text x="191.9" y="33.5">R1</text>
<text x="241.1" y="35.2">SN560</text>
<text x="242.7" y="30.2">D9</text>
<text x="255.6" y="30.3">J3</text>
<text x="191.4" y="36.5">10K</text>
<text x="191.4" y="39.1">10K</text>
<text x="191.4" y="41.6">10K</text>
<text x="191.9" y="36">R2</text>
<text x="191.9" y="38.6">R3</text>
<text x="191.9" y="41.1">R4</text>
<text x="249.9" y="39.2">BARREL_JACK</text>
<text x="191.4" y="44.1">10K</text>
<text x="191.9" y="43.6">R5</text>
<text x="191.9" y="46.2">R6</text>
<text x="236.8" y="44.1">GND</text>
<text x="78.5" y="50.4">GND</text>
<text x="78.5" y="53">0_RX1_MOSI1_Touch</text>
<text x="115.1" y="53">56</text>
<text x="115.1" y="50.4">57</text>
<text x="191.4" y="49.2">10K</text>
<text x="191.9" y="51.3">R7</text>
<text x="78.5" y="55.5">1_TX1_MISO1_Touch</text>
<text x="78.5" y="58">2_PWM</text>
<text x="110.7" y="58">54_CS2</text>
<text x="115.1" y="55.5">55</text>
<text x="78.5" y="60.6">3_PWM_CAN0TX_SCL2</text>
<text x="78.5" y="63.1">4_PWM_CAN0RX_SDA2</text>
<text x="78.5" y="65.7">5_PWM_tx1_miso1</text>
<text x="108.6" y="65.7">51_MISO2</text>
<text x="108.6" y="63.1">52_MOSI2</text>
<text x="109.4" y="60.6">53_SCK2</text>
<text x="169.6" y="64.5">SW_Rotary12</text>
<text x="78.5" y="68.2">6_PWM</text>
<text x="78.5" y="70.7">7_RX3_miso0_scl0</text>
<text x="110.9" y="70.7">49_A23</text>
<text x="110.9" y="68.2">50_A24</text>
<text x="78.5" y="73.3">8_TX3_miso0_sda0</text>
<text x="78.5" y="75.8">9_PWM_RX2_CS0</text>
<text x="105.2" y="75.8">47_RX6_SCL0</text>
<text x="105.2" y="73.3">48_TX6_SDA0</text>
<text x="78.5" y="78.4">10_PWM_TX2_CS0</text>
<text x="78.5" y="80.9">11_MOSI0</text>
<text x="78.5" y="83.4">12_MISO0</text>
<text x="109.4" y="83.4">46_SCK2</text>
<text x="113.2" y="80.9">GND</text>
<text x="113.5" y="78.4">3.3V</text>
<text x="166.9" y="79.8" transform="rotate(-90 166.9 79.8)">100K</text>
<text x="168.8" y="79.4" transform="rotate(-90 168.8 79.4)">RV1</text>
<text x="249.9" y="82.9">J1</text>
<text x="51.5" y="88.4">red_led</text>
<text x="78.5" y="86">3.3V</text>
<text x="78.5" y="88.5">24</text>
<text x="108.6" y="88.5">44_MOSI2</text>
<text x="108.6" y="86">45_MISO2</text>
<text x="245.3" y="89.2">Audio-Jack-2</text>
<text x="53.5" y="93.5">D1</text>
<text x="63.3" y="91.1">330</text>
<text x="63.7" y="95.7">R9</text>
<text x="63.7" y="93.2">R8</text>
<text x="78.5" y="91.1">25</text>
<text x="78.5" y="93.6">26_tx1</text>
<text x="110.7" y="91.1">43_CS2</text>
<text x="115.1" y="93.6">42</text>
<text x="174" y="92.4">SW2</text>
<text x="249.9" y="95.6">J2</text>
<text x="53.5" y="101.1">D4</text>
<text x="53.5" y="98.6">D3</text>
<text x="53.5" y="96">D2</text>
<text x="63.1" y="100.8">R11</text>
<text x="63.3" y="98.7">330</text>
<text x="78.5" y="98.7">28</text>
<text x="78.5" y="101.2">29_PWM_can0tx_Touch</text>
<text x="78.5" y="96.1">27_rx1</text>
<text x="108.1" y="101.2">Debug_DD</text>
<text x="115.1" y="98.7">40</text>
<text x="115.1" y="96.1">41</text>
<text x="168.7" y="96.5">SW_Push</text>
<text x="245.3" y="101.9">Audio-Jack-2</text>
<text x="53.5" y="106.2">D6</text>
<text x="53.5" y="103.7">D5</text>
<text x="63.3" y="106.4">330</text>
<text x="63.3" y="103.8">330</text>
<text x="78.5" y="103.8">30_PWM_can0rx_Touch</text>
<text x="78.5" y="106.3">31_A12_RX4_CS1</text>
<text x="108.1" y="103.8">Debug_DC</text>
<text x="108.2" y="106.3">Debug_DE</text>
<text x="53.5" y="111.3">D8</text>
<text x="53.5" y="108.7">D7</text>
<text x="63.1" y="110.9">R15</text>
<text x="63.3" y="108.9">330</text>
<text x="78.5" y="108.8">32_A13_TX4_SCK1</text>
<text x="78.5" y="111.4">VBat</text>
<text x="78.5" y="113.9">3.3V</text>
<text x="113.2" y="113.9">GND</text>
<text x="113.2" y="111.4">GND</text>
<text x="115.7" y="108.8">G</text>
<text x="78.5" y="116.5">GND</text>
<text x="78.5" y="119">Program</text>
<text x="110.6" y="116.5">A25_D+</text>
<text x="111" y="119">A26_D-</text>
<text x="242.2" y="119.4">R19</text>
<text x="274.1" y="117.4" transform="rotate(-90 274.1 117.4)">R18</text>
<text x="276.1" y="117.3" transform="rotate(-90 276.1 117.3)">220</text>
<text x="78.5" y="124.1">33_A14_CAN1TX_scl0</text>
<text x="78.5" y="121.5">Reset</text>
<text x="109.2" y="121.5">not_used</text>
<text x="113.8" y="124.1">A11</text>
<text x="242.4" y="121.4">100</text>
<text x="78.5" y="126.6">34_A15_CAN1TX_sda0</text>
<text x="78.5" y="129.2">35_A16_PWM</text>
<text x="78.5" y="131.7">36_A17_PWM</text>
<text x="112.2" y="131.7">VUSB</text>
<text x="112.3" y="129.2">AREF</text>
<text x="113.8" y="126.6">A10</text>
<text x="78.5" y="134.2">37_A18_PWM_SCL1</text>
<text x="78.5" y="136.8">38_A19_PWM_SDA1</text>
<text x="111.9" y="136.8">AGND</text>
<text x="114.4" y="134.2">Vin</text>
<text x="257.9" y="137.5">DIN_5</text>
<text x="259.4" y="135.6">J4</text>
<text x="78.5" y="139.3">39_A20</text>
<text x="78.5" y="141.9">A21_DAC0</text>
<text x="100.3" y="141.9">23_A9_PWM_Touch</text>
<text x="103.1" y="139.3">3.3V_max250mA</text>
<text x="216.6" y="141.9">6N136</text>
<text x="224.9" y="141.9">U3</text>
<text x="51.7" y="146.5">R16</text>
<text x="51.9" y="144.5">100</text>
<text x="61.5" y="148.8" transform="rotate(-90 61.5 148.8)">10uF</text>
<text x="66.6" y="146.8" transform="rotate(-90 66.6 146.8)">C3</text>
<text x="78.5" y="149.5">13_SCK0_LED</text>
<text x="78.5" y="144.4">A22_DAC1</text>
<text x="78.5" y="146.9">GND</text>
<text x="97.2" y="149.5">20_A6_PWM_CS0_sck1</text>
<text x="97.2" y="146.9">21_A7_PWM_CS0_sck1</text>
<text x="100.3" y="144.4">22_A8_PWM_Touch</text>
<text x="208.1" y="149.2" transform="rotate(-90 208.1 149.2)">R21</text>
<text x="210.1" y="149" transform="rotate(-90 210.1 149)">560</text>
<text x="240.9" y="149">R20</text>
<text x="241.1" y="147">220</text>
<text x="78.5" y="152">14_A0_PWM_sck0</text>
<text x="78.5" y="154.6">15_A1_CS0_Touch</text>
<text x="99.9" y="154.6">18_A4_SDA0_Touch</text>
<text x="100.1" y="152">19_A5_SCL0_Touch</text>
<text x="232.9" y="151.7" transform="rotate(-90 232.9 151.7)">D_ALT</text>
<text x="238" y="150.5" transform="rotate(-90 238 150.5)">D10</text>
<text x="78.5" y="157.1">16_A2_scl0_Touch</text>
<text x="100.6" y="157.1">17_A3_sda0_Touch</text>
<text x="130.5" y="159.2">R17</text>
<text x="130.6" y="157.2">100</text>
<text x="259.4" y="161">J5</text>
<text x="257.9" y="162.9">DIN_5</text>
<text x="51.6" y="169.9">C4</text>
<text x="57.9" y="169.9">C5</text>
<text x="64.3" y="169.9">C6</text>
<text x="51.6" y="174.9">1nF</text>
<text x="57.9" y="174.9">1nF</text>
<text x="64.3" y="174.9">1nF</text>
</g>
<g font-size="1.1" fill="#840000">
<text x="252.5" y="85.8">1</text>
<text x="252.5" y="98.5">1</text>
</g>
</svg>
